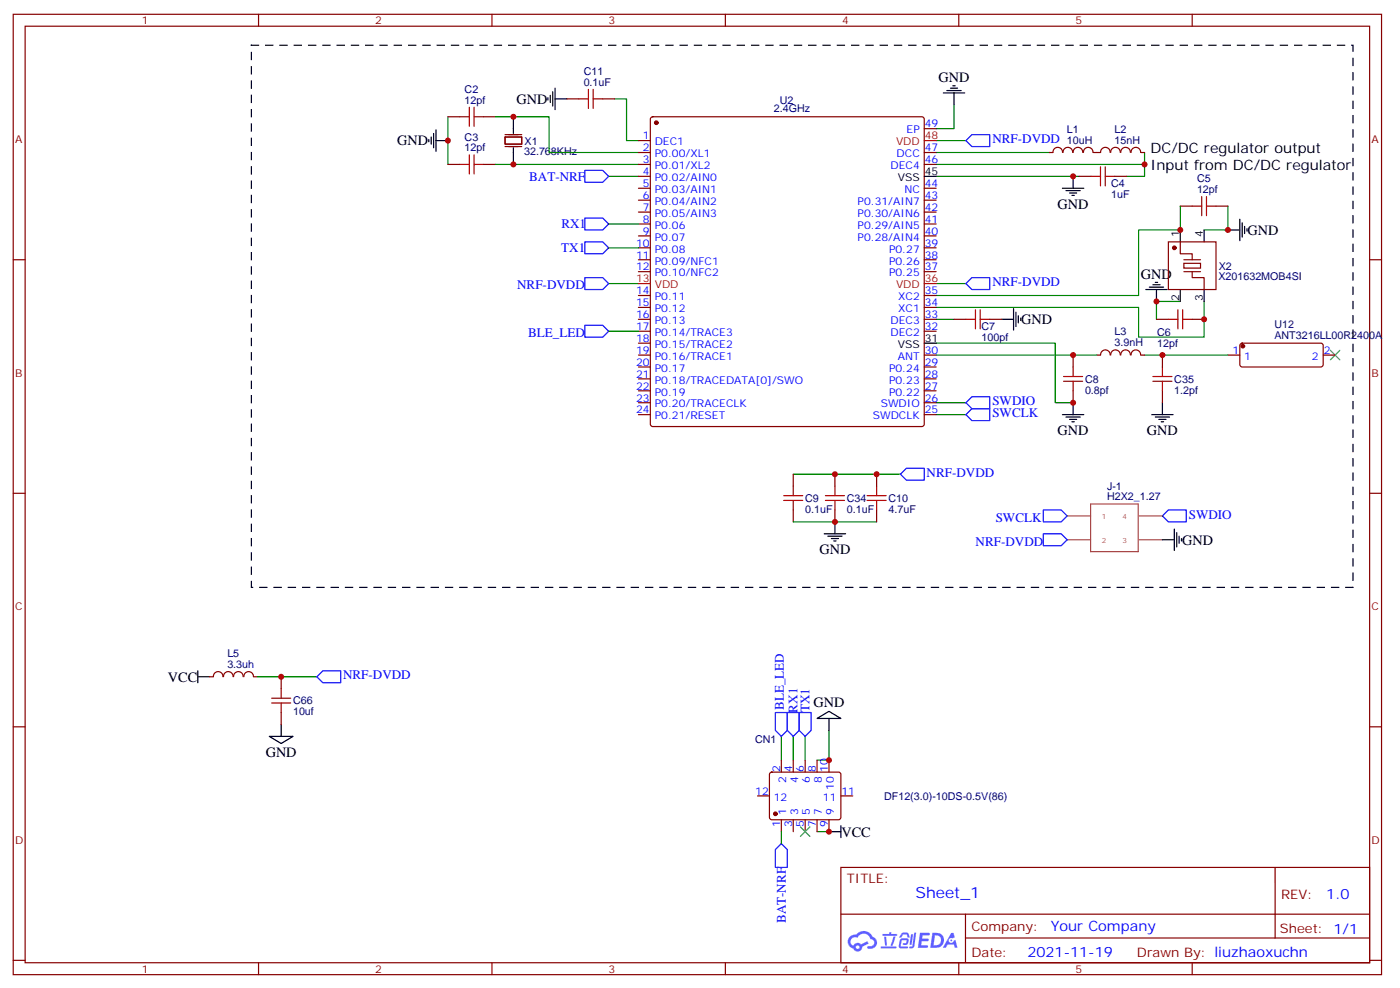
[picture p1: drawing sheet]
<svg xmlns="http://www.w3.org/2000/svg" width="415mm" height="293mm" viewBox="0 0 415 293" stroke-linecap="round" stroke-linejoin="round" font-family="sans-serif">
<g fill="none" stroke="#870000" stroke-width=".35">
<path d="M3.9 4.2h405.4v284.4h-405.4zM7.4 7.8h398.3v277.2h-398.3zM76.6 4.2v3.6M145.7 4.2v3.6M214.9 4.2v3.6M284 4.2v3.6M353.2 4.2v3.6M3.9 76.9h3.5M405.7 76.9h3.6M3.9 146h3.5M405.7 146h3.6M3.9 215.2h3.5"/>
<path d="M405.7 215.2h3.6M249.1 256.8h156.6v28.2h-156.6zM377.7 256.8v20.9M249.1 270.7h156.5M286 277.7h119.6M286 270.7v14.1M3.9 284.3h3.5M76.6 285v3.6M145.7 285v3.6M214.9 285v3.6M284 285v3.6M353.2 285v3.6"/>
<path d="M405.7 284.3h3.6"/>
</g>
<g fill="#5487ff">
<path d="M272.5 276.2h2.6l.3 .2-.1 .5-2 .1-.1 .9h1.6l.4 .4-.4 .4h-1.7l-.2 1.2h1.8l.2 .3-.2 .4h-2.8z"/>
<path d="M281.8 276.2h.7l.3 1.3-.6 .4a.74 .74 0 0 0-1.1 .3 .74 .74 0 0 0 .5 1 .74 .74 0 0 0 .9-.7l.5-.2 .6 2.3h-.8l-.2-.9h-1.9l-.5 .9h-.9z"/>
<path d="M269.9 276.6h.6l-.4 2.9a.31 .31 0 0 1-.4 .3 .31 .31 0 0 1-.2-.3z"/>
<path d="M270.8 276.1h.6l-.5 4a.89 .89 0 0 1-.7 .7 .89 .89 0 0 1-.9-.3l1-.5z"/>
<path d="M267.1 276.3l.7-.2 1.1 .1 .6 1.3-.6 .1-.4-.9-1 .1a.95 .95 0 0 1-1 .8l-.1-.2z"/>
<path d="M266.8 278l1.8-.2a1.04 1.04 0 0 1 .6 1.1 1.04 1.04 0 0 1-.9 .9h-.6a.29 .29 0 0 1-.3-.3 .29 .29 0 0 1 .3-.3h.7l.2-.8h-1.5l-.3 1.8h1.9a.29 .29 0 0 1 .3 .3 .29 .29 0 0 1-.3 .3h-2l-.4-.3 .2-2.1z"/>
<path d="M260.9 280.2h4.4a.3 .3 0 0 1 .3 .3 .3 .3 0 0 1-.3 .3h-4.3z"/>
<path d="M264.7 277.3h.6l-.5 1.7a1.02 1.02 0 0 1-.7 1.1l-.3-.3z"/>
<path d="M261.9 277.3h.6l.3 2.4-.3 .3-.3-.2z"/>
<path d="M261.5 276.5h1.9l.2-.5h.5l-.1 .5h1.5a.29 .29 0 0 1 .3 .3 .29 .29 0 0 1-.3 .3h-3.9z"/>
<path d="M276.2 276.2l-.6 4.4h1.4a2.27 2.27 0 0 0 2.7-2.2 2.27 2.27 0 0 0-2.8-2.2zM277 277a1.5 1.5 0 0 1 1.8 1.5 1.5 1.5 0 0 1-1.9 1.4h-.3z"/>
<path d="M251.8 277.3a2.09 2.09 0 0 0 1 3.6 1.37 1.37 0 0 0 1.5 .8 1.37 1.37 0 0 0 1.1-1.4l1.9-.9-.4-.7-1.8 .9a1.4 1.4 0 0 0-2.3 .4 1.32 1.32 0 0 1-.7-1.8 1.32 1.32 0 0 1 1.9-.5 2.02 2.02 0 0 1 2.1-1.2 2.02 2.02 0 0 1 1.8 1.6 1.09 1.09 0 0 1 1 1.3 1.09 1.09 0 0 1-1.5 .7 .41 .41 0 0 0-.5 .4 .41 .41 0 0 0 .4 .4 1.89 1.89 0 0 0 2.4-1.1 1.89 1.89 0 0 0-1.2-2.5 2.98 2.98 0 0 0-5-.6l-1 .2zM253.5 280.5a.55 .55 0 0 1 1.1 0 .55 .55 0 0 1-1.1 0z"/>
<circle cx="281.8" cy="278.4" r=".28"/>
</g>
<g fill="none" stroke="#008700" stroke-width=".35">
<path d="M132.7 34.6v14.1M146.8 34.6h15.9v10.6h26.4M182.1 29.3h3.5v12.3h3.5M282.6 31v7.1h-5.3M146.8 48.7h42.3M180.3 52.2h8.8M277.3 52.2h42.4M277.3 45.2h33.5M277.3 41.6h8.8M339.1 48.7v3.5h-5.3M339.1 45.2v3.5h-61.8M180.3 66.3h8.8"/>
<path d="M180.3 73.4h8.8M349.6 61v7.1h-12.3v19.4h-60M363.7 61v7.1h-7M180.3 84h8.8M180.3 98.1h8.8M277.3 84h8.8M277.3 94.5h5.3M349.6 89.3h-7v5.2M356.7 89.3v10.5h-19.4v-8.8h-60M277.3 101.6h35.3v17.6h5.3M277.3 105.1h47.6M277.3 119.2h8.8"/>
<path d="M339.1 105.1h24.6M277.3 122.8h8.8M235 154.5h24.7M235 140.4h31.7M76.2 200.4h17.7M231.5 218v7.1M235 218v7.1M238.5 218v7.1M245.6 216.3v8.8h-3.6M231.5 246.2v3.6M242 246.2h3.6"/>
</g>
<g fill="none" stroke="#000" stroke-width=".35">
<path d="M128.4 39.5v4.2M129.2 38.5v6.3M152.1 34.6v4.9M162.3 28.9v.7M163 28.2v2.1M163.7 27.2v4.2M164.4 29.3h3.6M164.4 26.1v6.4M279.4 27.5h6.4M280.5 26.8h4.2M281.6 26.1h2.1M282.3 25.4h.7"/>
<path d="M282.6 27.5v3.5M127 41.3v.7M127.7 40.6v2.1M129.2 41.6h3.5M152.1 43.7v5M273.8 52.2h3.5M314.7 55.7h6.4M315.8 56.4h4.2M316.8 57.2h2.1M317.5 57.9h.7M317.9 52.2v3.5M349.6 68.1v3.5"/>
<path d="M356.7 68.1v3.5M363.7 68.1h3.6M367.3 64.9v6.4M368 66v4.2M368.7 67v2.1M369.4 67.7v.7M296.7 94.5h3.5M300.2 91.4v6.3M301 92.4v4.3M301.7 93.5v2.1M302.4 94.2v.7M339.4 85.7h6.4"/>
<path d="M340.5 85h4.2M341.5 84.3h2.1M342.2 83.6h.7M342.6 85.7v3.6M349.6 85.7v3.6M356.7 85.7v3.6M273.8 101.6h3.5M317.9 119.2v3.6M344.3 119.2v3.6M314.7 122.8h6.4M315.8 123.5h4.2M316.8 124.2h2.1"/>
<path d="M317.5 124.9h.7M341.2 122.8h6.3M342.2 123.5h4.3M343.3 124.2h2.1M344 124.9h.7M244.2 158h6.3M245.2 158.8h4.2M246.3 159.5h2.1M247.3 154.5v3.5M344.3 159.8h3.6M347.9 156.6v6.4M348.6 157.7v4.2"/>
<path d="M349.3 158.8v2.1M350 159.5v.7M247 160.2h.7M58.6 198.6v3.5M58.6 200.4h3.5M79.8 218h7l-3.5 2.1zM83.3 214.5v3.5M242 212.7l3.6-2.1 3.5 2.1zM245.6 212.7v3.6M245.6 246.2h3.5M249.1 244.5v3.5"/>
</g>
<g fill="none" stroke="#00f" stroke-width=".35">
<path d="M173.2 50.4h5.3l1.8 1.8-1.8 1.8h-5.3zM286.1 41.6l1.8-1.7h5.3v3.5h-5.3zM173.2 64.6h5.3l1.8 1.7-1.8 1.8h-5.3zM173.2 71.6h5.3l1.8 1.8-1.8 1.7h-5.3zM173.2 82.2h5.3l1.8 1.8-1.8 1.7h-5.3zM173.2 96.3h5.3l1.8 1.8-1.8 1.7h-5.3zM286.1 84l1.8-1.8h5.3v3.5h-5.3zM286.1 119.2l1.8-1.7h5.3v3.5h-5.3zM286.1 122.8l1.8-1.8h5.3v3.5h-5.3zM266.7 140.4l1.8-1.8h5.3v3.6h-5.3zM309.1 151h5.3l1.7 1.8-1.7 1.7h-5.3zM309.1 158h5.3l1.7 1.8-1.7 1.8h-5.3z"/>
<path d="M344.3 152.8l1.8-1.8h5.3v3.5h-5.3zM93.9 200.4l1.7-1.8h5.3v3.5h-5.3zM229.7 211h3.5v5.3l-1.7 1.7-1.8-1.7zM233.2 211h3.5v5.3l-1.7 1.7-1.8-1.7zM236.7 211h3.6v5.3l-1.8 1.7-1.8-1.7zM231.5 249.8l1.7 1.7v5.3h-3.5v-5.3z"/>
</g>
<g fill="none" stroke="#870000" stroke-width=".35">
<path d="M132.7 34.6h3.5M143.3 34.6h3.5M149.6 39.9h5M168 29.3h3.5M178.5 29.3h3.6M192.9 34.8l.5-.2h79.7l.5 .2 .2 .5v90.3l-.2 .5-.5 .2h-79.7l-.5-.2-.2-.5v-90.3zM273.8 38.1h3.5M132.7 48.7h3.5M143.3 48.7h3.5M149.6 40.6h5v2.1h-5zM149.6 43.4h5M189.1 52.2h3.6"/>
<path d="M189.1 45.2h3.6M189.1 48.7h3.6M189.1 41.6h3.6M189.1 55.7h3.6M189.1 59.3h3.6M273.8 45.2h3.5M273.8 48.7h3.5M273.8 55.7h3.5M273.8 59.3h3.5M310.8 45.2h1.1M311.9 45.1a1.41 1.41 0 0 1 1.4-1.5 1.41 1.41 0 0 1 1.4 1.5M314.9 45.1a1.41 1.41 0 0 1 1.4-1.5 1.41 1.41 0 0 1 1.4 1.5"/>
<path d="M317.9 45.1a1.41 1.41 0 0 1 1.4-1.5 1.41 1.41 0 0 1 1.4 1.5M319.7 52.2h3.5M321 45.1a1.41 1.41 0 0 1 1.4-1.5 1.41 1.41 0 0 1 1.4 1.5M323.9 45.2h2.1M326 45.1a1.41 1.41 0 0 1 1.4-1.5 1.41 1.41 0 0 1 1.5 1.5M329 45.1a1.41 1.41 0 0 1 1.4-1.5 1.41 1.41 0 0 1 1.4 1.5M330.2 52.2h3.6M332 45.1a1.41 1.41 0 0 1 1.4-1.5 1.41 1.41 0 0 1 1.4 1.5M335.1 45.1a1.41 1.41 0 0 1 1.4-1.5 1.41 1.41 0 0 1 1.4 1.5M338 45.2h1.1M189.1 62.8h3.6M189.1 66.3h3.6"/>
<path d="M189.1 69.8h3.6M189.1 73.4h3.6M189.1 76.9h3.6M273.8 62.8h3.5M273.8 66.3h3.5M273.8 69.8h3.5M273.8 73.4h3.5M273.8 76.9h3.5M346.1 71.6h14.1v14.1h-14.1zM349.6 71.6v3.5h3.6v1.8M349.6 61h3.6M350.7 78h4.9v1.4h-4.9z"/>
<path d="M360.2 61h3.5M189.1 94.5h3.6M189.1 80.4h3.6M189.1 87.5h3.6M189.1 91h3.6M189.1 98.1h3.6M273.8 94.5h3.5M273.8 80.4h3.5M273.8 87.5h3.5M273.8 91h3.5M273.8 98.1h3.5M282.6 94.5h3.5"/>
<path d="M293.2 94.5h3.5M342.6 94.5h3.5M353.2 80.4v1.8h3.5v3.5M353.2 94.5h3.5M189.1 105.1h3.6M189.1 101.6h3.6M189.1 108.7h3.6M189.1 112.2h3.6M189.1 115.7h3.6M189.1 119.2h3.6M273.8 105.1h3.5M273.8 108.7h3.5"/>
<path d="M273.8 112.2h3.5M273.8 115.7h3.5M273.8 119.2h3.5M317.9 105.1v3.6M317.9 115.7v3.5M324.9 105.1h1.1M326 105.1a1.41 1.41 0 0 1 1.4-1.5 1.41 1.41 0 0 1 1.5 1.5M329 105.1a1.41 1.41 0 0 1 1.4-1.5 1.41 1.41 0 0 1 1.4 1.5M332 105.1a1.41 1.41 0 0 1 1.4-1.5 1.41 1.41 0 0 1 1.4 1.5M335.1 105.1a1.41 1.41 0 0 1 1.4-1.5 1.41 1.41 0 0 1 1.4 1.5M338 105.1h1.1M344.3 105.1v3.6"/>
<path d="M344.3 115.7v3.5M363.7 105.1h3.6M367.5 101.8l.5-.2 23.5 .1 .5 .6-.1 5.9-.6 .5-23.6-.1-.4-.7v-5.6zM392 105.1h3.5M189.1 122.8h3.6M273.8 122.8h3.5M235 140.4v3.5M235 151v3.5M247.3 140.4v3.5M247.3 151v3.5M259.7 140.4v3.5M259.7 151v3.5"/>
<path d="M62.1 200.4h1.1M63.2 200.4a1.41 1.41 0 0 1 1.4-1.6 1.41 1.41 0 0 1 1.4 1.6M66.2 200.4a1.41 1.41 0 0 1 1.4-1.6 1.41 1.41 0 0 1 1.4 1.6M69.2 200.4a1.41 1.41 0 0 1 1.4-1.6 1.41 1.41 0 0 1 1.4 1.6M72.2 200.4a1.41 1.41 0 0 1 1.5-1.6 1.41 1.41 0 0 1 1.4 1.6M75.2 200.4h1M83.3 200.4v3.5M83.3 211v3.5M224.4 235.7h3.5M228.2 228.8l.4-.2 20.1 .1 .4 .6-.1 13-.6 .4-20-.1-.5-.6v-12.7zM231.5 225.1v3.5M235 225.1v3.5"/>
<path d="M238.5 225.1v3.5M242 225.1v3.5M245.6 225.1v3.5M249.1 235.7h3.5M231.5 242.7v3.5M235 242.7v3.5M238.5 242.7v3.5M242 242.7v3.5M245.6 242.7v3.5"/>
</g>
<g fill="#870000" stroke="#870000" stroke-width=".35">
<circle cx="229.7" cy="240.9" r=".53"/>
<circle cx="368.2" cy="102.5" r=".53"/>
<circle cx="347.9" cy="73.4" r=".53"/>
<circle cx="194.4" cy="36.3" r=".53"/>
</g>
<path d="M394.1 103.7l2.8 2.8M396.9 103.7l-2.8 2.8M237.1 244.8l2.8 2.9M239.9 244.8l-2.8 2.9" fill="none" stroke="#3c3" stroke-width=".35"/>
<g fill="none" stroke="#a10000" stroke-width=".35">
<path d="M136.2 34.6h2.8M139 31.8v5.6M140.4 31.8v5.6M140.4 34.6h2.9M171.5 29.3h2.8M174.3 26.5v5.6M175.7 29.3h2.8M175.7 26.5v5.6M136.2 48.7h2.8M139 45.9v5.6M140.4 48.7h2.9M140.4 45.9v5.6"/>
<path d="M323.2 52.2h2.8M326 49.4v5.6M327.4 52.2h2.8M327.4 49.4v5.6M356 58.2v5.7M357.4 58.2v5.7M353.2 61h2.8M357.4 61h2.8M286.1 94.5h2.9M289 91.7v5.7M290.4 94.5h2.8M290.4 91.7v5.7"/>
<path d="M346.1 94.5h2.8M348.9 91.7v5.7M350.3 94.5h2.9M350.3 91.7v5.7M315.1 112.9h5.6M315.1 111.5h5.6M317.9 108.7v2.8M317.9 112.9v2.8M341.5 112.9h5.7M341.5 111.5h5.7M344.3 108.7v2.8M344.3 112.9v2.8"/>
<path d="M232.2 148.2h5.6M232.2 146.8h5.6M235 143.9v2.9M235 148.2v2.8M244.5 148.2h5.7M244.5 146.8h5.7M247.3 143.9v2.9M247.3 148.2v2.8M256.9 148.2h5.6M256.9 146.8h5.6M259.7 143.9v2.9M259.7 148.2v2.8"/>
<path d="M80.5 208.1h5.6M80.5 206.7h5.6M83.3 203.9v2.8M83.3 208.1v2.9"/>
</g>
<path d="M316.1 152.8h7M316.1 159.8h7M323.1 149.2h14.1v14.1h-14.1zM337.4 152.8h6.9M337.4 159.8h6.9" fill="none" stroke="#a64a4a" stroke-width=".35"/>
<path d="M74.5 13.4h326.3v160.5h-326.3z" fill="none" stroke="#000" stroke-width=".35" stroke-dasharray="2.1 2.1"/>
<path d="M350.7 76.9h4.9M350.7 80.4h4.9" fill="none" stroke="#871200" stroke-width=".35"/>
<path d="M273.8 41.6h3.5M189.1 84h3.6M273.8 84h3.5" fill="none" stroke="#f00" stroke-width=".35"/>
<g fill="#c00">
<circle cx="245.6" cy="246.2" r=".88"/>
<circle cx="245.6" cy="225.1" r=".88"/>
<circle cx="344.3" cy="105.1" r=".88"/>
<circle cx="247.3" cy="140.4" r=".88"/>
<circle cx="247.3" cy="154.5" r=".88"/>
<circle cx="259.7" cy="140.4" r=".88"/>
<circle cx="349.6" cy="68.1" r=".88"/>
<circle cx="356.7" cy="94.5" r=".88"/>
<circle cx="152.1" cy="34.6" r=".88"/>
<circle cx="152.1" cy="48.7" r=".88"/>
<circle cx="342.6" cy="89.3" r=".88"/>
<circle cx="317.9" cy="119.2" r=".88"/>
<circle cx="317.9" cy="105.1" r=".88"/>
<circle cx="363.7" cy="68.1" r=".88"/>
<circle cx="339.1" cy="48.7" r=".88"/>
<circle cx="317.9" cy="52.2" r=".88"/>
<circle cx="132.7" cy="41.6" r=".88"/>
<circle cx="83.3" cy="200.4" r=".88"/>
</g>
<text font-size="4.6" fill="#00f" x="271.2" y="265.8">Sheet_1</text>
<g font-size="4.2">
<text x="278" y="24.3">GND</text>
<text x="153" y="30.7">GND</text>
<text x="117.7" y="43">GND</text>
<text x="340.8" y="45.2">DC/DC regulator output</text>
<text x="340.8" y="50.4">Input from DC/DC regulator</text>
<text x="313.3" y="61.8">GND</text>
<text x="369.6" y="69.5">GND</text>
<text x="338" y="82.6">GND</text>
<text x="302.5" y="96">GND</text>
<text x="313.3" y="128.9">GND</text>
<text x="339.8" y="128.9">GND</text>
<text x="350.2" y="161.2">GND</text>
<text x="242.7" y="164.1">GND</text>
<text x="49.7" y="201.8">VCC</text>
<text x="241" y="209.4">GND</text>
<text x="78.7" y="224.1">GND</text>
<text x="249.3" y="247.7">VCC</text>
</g>
<g font-size="4.2" fill="#00f">
<text x="392.9" y="266.1">1.0</text>
<text x="311.3" y="275.6">Your Company</text>
<text x="304.3" y="283.4">2021-11-19</text>
</g>
<g font-size="3.9" fill="#00f">
<text x="294" y="42.4">NRF-DVDD</text>
<text x="156.8" y="53.5">BAT-NRF</text>
<text x="166.3" y="67.6">RX1</text>
<text x="166.3" y="74.6">TX1</text>
<text x="153.2" y="85.7">NRF-DVDD</text>
<text x="294" y="84.7">NRF-DVDD</text>
<text x="156.4" y="99.9">BLE_LED</text>
<text x="294" y="120">SWDIO</text>
<text x="294" y="123.5">SWCLK</text>
<text x="274.5" y="141.3">NRF-DVDD</text>
<text x="295" y="154.6">SWCLK</text>
<text x="352.2" y="153.7">SWDIO</text>
<text x="289" y="161.5">NRF-DVDD</text>
<text x="101.6" y="201.2">NRF-DVDD</text>
<text x="232.2" y="210.3" transform="rotate(-90 232.2 210.3)">BLE_LED</text>
<text x="236.3" y="211" transform="rotate(-90 236.3 211)">RX1</text>
<text x="239.8" y="210.9" transform="rotate(-90 239.8 210.9)">TX1</text>
<text x="232.8" y="273.3" transform="rotate(-90 232.8 273.3)">BAT-NRF</text>
</g>
<g font-size="3.9" fill="#800">
<text x="250.9" y="261.4">TITLE:</text>
<text x="379.5" y="266.1">REV:</text>
<text x="287.8" y="275.6">Company:</text>
<text x="379.1" y="276.2">Sheet: 1/1</text>
<text x="287.8" y="283.3">Date:</text>
<text x="336.8" y="283.4">Drawn By: liuzhaoxuchn</text>
</g>
<g font-size="3.2" fill="#800">
<text x="42" y="7.2">1</text>
<text x="111.2" y="7.2">2</text>
<text x="180.3" y="7.2">3</text>
<text x="249.4" y="7.2">4</text>
<text x="318.6" y="7.2">5</text>
<text x="4.4" y="42.3">A</text>
<text x="406.3" y="42.3">A</text>
<text x="4.4" y="111.5">B</text>
<text x="406.3" y="111.5">B</text>
<text x="4.4" y="180.6">C</text>
<text x="406.3" y="180.6">C</text>
<text x="4.4" y="249.8">D</text>
<text x="406.3" y="249.8">D</text>
<text x="42" y="288">1</text>
<text x="111.2" y="288">2</text>
<text x="180.3" y="288">3</text>
<text x="249.4" y="288">4</text>
<text x="318.6" y="288">5</text>
</g>
<g font-size="3.2" fill="#000080">
<text x="172.9" y="22.2">C11</text>
<text x="137.6" y="27.5">C2</text>
<text x="172.9" y="25.4">0.1uF</text>
<text x="137.6" y="30.7">12pf</text>
<text x="229.2" y="33.2">2.4GHz</text>
<text x="231" y="30.7">U2</text>
<text x="137.6" y="41.6">C3</text>
<text x="316.1" y="39.4">L1</text>
<text x="330.2" y="39.4">L2</text>
<text x="137.6" y="44.8">12pf</text>
<text x="155.3" y="45.9">32.768KHz</text>
<text x="155.4" y="42.8">X1</text>
<text x="316.1" y="42.6">10uH</text>
<text x="330.2" y="42.6">15nH</text>
<text x="354.6" y="54">C5</text>
<text x="329.2" y="58.6">1uF</text>
<text x="329.2" y="55.4">C4</text>
<text x="354.6" y="57.2">12pf</text>
<text x="360.9" y="83">X201632MOB4SI</text>
<text x="361.1" y="79.8">X2</text>
<text x="290.8" y="101">100pf</text>
<text x="290.8" y="97.8">C7</text>
<text x="330.2" y="99.3">L3</text>
<text x="342.8" y="99.5">C6</text>
<text x="377.5" y="100.4">ANT3216LL00R2400A</text>
<text x="377.5" y="97.2">U12</text>
<text x="330.2" y="102.5">3.9nH</text>
<text x="342.8" y="102.7">12pf</text>
<text x="321.4" y="113.3">C8</text>
<text x="347.9" y="113.3">C35</text>
<text x="321.4" y="116.5">0.8pf</text>
<text x="347.9" y="116.5">1.2pf</text>
<text x="238.5" y="148.6">C9</text>
<text x="250.9" y="148.6">C34</text>
<text x="263.2" y="148.6">C10</text>
<text x="327.9" y="148.2">H2X2_1.27</text>
<text x="327.9" y="145">J-1</text>
<text x="238.5" y="151.8">0.1uF</text>
<text x="250.9" y="151.8">0.1uF</text>
<text x="263.2" y="151.8">4.7uF</text>
<text x="67.3" y="197.8">3.3uh</text>
<text x="67.3" y="194.6">L5</text>
<text x="86.8" y="208.6">C66</text>
<text x="86.8" y="211.8">10uf</text>
<text x="223.7" y="220.1">CN1</text>
<text x="261.9" y="236.8">DF12(3.0)-10DS-0.5V(86)</text>
</g>
<g font-size="3.2" fill="#00f">
<text x="190.5" y="41.3">1</text>
<text x="268.6" y="39.5">EP</text>
<text x="274" y="37.7">49</text>
<text x="190.5" y="44.8">2</text>
<text x="194" y="43">DEC1</text>
<text x="194" y="46.6">P0.00/XL1</text>
<text x="265.6" y="46.6">DCC</text>
<text x="274" y="44.8">47</text>
<text x="190.5" y="48.3">3</text>
<text x="190.5" y="51.9">4</text>
<text x="194" y="50.1">P0.01/XL2</text>
<text x="194" y="53.6">P0.02/AIN0</text>
<text x="263.8" y="50.1">DEC4</text>
<text x="274" y="48.3">46</text>
<text x="190.5" y="55.4">5</text>
<text x="190.5" y="58.9">6</text>
<text x="194" y="57.2">P0.03/AIN1</text>
<text x="267.9" y="57.2">NC</text>
<text x="274" y="58.9">43</text>
<text x="274" y="55.4">44</text>
<text x="190.5" y="62.4">7</text>
<text x="190.5" y="66">8</text>
<text x="194" y="60.7">P0.04/AIN2</text>
<text x="194" y="64.2">P0.05/AIN3</text>
<text x="254" y="64.2">P0.30/AIN6</text>
<text x="254" y="60.7">P0.31/AIN7</text>
<text x="274" y="66">41</text>
<text x="274" y="62.4">42</text>
<text x="190.5" y="69.5">9</text>
<text x="194" y="67.7">P0.06</text>
<text x="194" y="71.3">P0.07</text>
<text x="254" y="71.3">P0.28/AIN4</text>
<text x="254" y="67.7">P0.29/AIN5</text>
<text x="274" y="69.5">40</text>
<text x="188.4" y="73">10</text>
<text x="188.4" y="76.6">11</text>
<text x="194" y="74.8">P0.08</text>
<text x="263.4" y="74.8">P0.27</text>
<text x="274" y="76.6">38</text>
<text x="274" y="73">39</text>
<text x="188.4" y="80.1">12</text>
<text x="194" y="78.3">P0.09/NFC1</text>
<text x="194" y="81.8">P0.10/NFC2</text>
<text x="263.4" y="81.8">P0.25</text>
<text x="263.4" y="78.3">P0.26</text>
<text x="274" y="80.1">37</text>
<text x="188.4" y="87.1">14</text>
<text x="194" y="88.9">P0.11</text>
<text x="266.1" y="88.9">XC2</text>
<text x="274" y="87.1">35</text>
<text x="188.4" y="90.7">15</text>
<text x="188.4" y="94.2">16</text>
<text x="194" y="92.4">P0.12</text>
<text x="194" y="96">P0.13</text>
<text x="263.8" y="96">DEC3</text>
<text x="266.1" y="92.4">XC1</text>
<text x="274" y="94.2">33</text>
<text x="274" y="90.7">34</text>
<text x="188.4" y="97.7">17</text>
<text x="188.4" y="101.2">18</text>
<text x="194" y="99.5">P0.14/TRACE3</text>
<text x="263.8" y="99.5">DEC2</text>
<text x="274" y="97.7">32</text>
<text x="188.4" y="104.8">19</text>
<text x="194" y="103">P0.15/TRACE2</text>
<text x="194" y="106.5">P0.16/TRACE1</text>
<text x="266" y="106.5">ANT</text>
<text x="274" y="104.8">30</text>
<text x="365.1" y="104.8">1</text>
<text x="368.6" y="106.5">1</text>
<text x="388.6" y="106.5">2</text>
<text x="392.1" y="104.8">2</text>
<text x="188.4" y="108.3">20</text>
<text x="188.4" y="111.8">21</text>
<text x="194" y="110.1">P0.17</text>
<text x="194" y="113.6">P0.18/TRACEDATA[0]/SWO</text>
<text x="263.4" y="113.6">P0.23</text>
<text x="263.4" y="110.1">P0.24</text>
<text x="274" y="111.8">28</text>
<text x="274" y="108.3">29</text>
<text x="188.4" y="115.4">22</text>
<text x="188.4" y="118.9">23</text>
<text x="194" y="117.1">P0.19</text>
<text x="263.4" y="117.1">P0.22</text>
<text x="274" y="118.9">26</text>
<text x="274" y="115.4">27</text>
<text x="188.4" y="122.4">24</text>
<text x="194" y="120.7">P0.20/TRACECLK</text>
<text x="194" y="124.2">P0.21/RESET</text>
<text x="258.6" y="124.2">SWDCLK</text>
<text x="260.9" y="120.7">SWDIO</text>
<text x="274" y="122.4">25</text>
<text x="231.1" y="228.4" transform="rotate(-90 231.1 228.4)">2</text>
<text x="232.9" y="231.9" transform="rotate(-90 232.9 231.9)">2</text>
<text x="234.6" y="228.4" transform="rotate(-90 234.6 228.4)">4</text>
<text x="236.4" y="231.9" transform="rotate(-90 236.4 231.9)">4</text>
<text x="238.2" y="228.4" transform="rotate(-90 238.2 228.4)">6</text>
<text x="239.9" y="231.9" transform="rotate(-90 239.9 231.9)">6</text>
<text x="241.7" y="228.4" transform="rotate(-90 241.7 228.4)">8</text>
<text x="243.5" y="231.9" transform="rotate(-90 243.5 231.9)">8</text>
<text x="245.2" y="228.4" transform="rotate(-90 245.2 228.4)">10</text>
<text x="247" y="233.9" transform="rotate(-90 247 233.9)">10</text>
<text x="223.7" y="235.3">12</text>
<text x="229.2" y="237.1">12</text>
<text x="243.8" y="237.1">11</text>
<text x="249.3" y="235.3">11</text>
<text x="231.1" y="244.9" transform="rotate(-90 231.1 244.9)">1</text>
<text x="232.9" y="241.4" transform="rotate(-90 232.9 241.4)">1</text>
<text x="234.6" y="244.9" transform="rotate(-90 234.6 244.9)">3</text>
<text x="236.4" y="241.4" transform="rotate(-90 236.4 241.4)">3</text>
<text x="238.2" y="244.9" transform="rotate(-90 238.2 244.9)">5</text>
<text x="239.9" y="241.4" transform="rotate(-90 239.9 241.4)">5</text>
<text x="241.7" y="244.9" transform="rotate(-90 241.7 244.9)">7</text>
<text x="243.5" y="241.4" transform="rotate(-90 243.5 241.4)">7</text>
<text x="245.2" y="244.9" transform="rotate(-90 245.2 244.9)">9</text>
<text x="247" y="241.4" transform="rotate(-90 247 241.4)">9</text>
</g>
<g font-size="3.2" fill="#f00">
<text x="274" y="41.3">48</text>
<text x="265.4" y="43">VDD</text>
<text x="188.4" y="83.6">13</text>
<text x="274" y="83.6">36</text>
<text x="194" y="85.4">VDD</text>
<text x="265.4" y="85.4">VDD</text>
</g>
<g font-size="3.2">
<text x="266" y="53.6">VSS</text>
<text x="274" y="51.9">45</text>
<text x="349.3" y="70.2" transform="rotate(-90 349.3 70.2)">1</text>
<text x="356.3" y="70.2" transform="rotate(-90 356.3 70.2)">4</text>
<text x="349.3" y="89.2" transform="rotate(-90 349.3 89.2)">2</text>
<text x="356.3" y="89.2" transform="rotate(-90 356.3 89.2)">3</text>
<text x="274" y="101.2">31</text>
<text x="266" y="103">VSS</text>
</g>
<g font-size="2.1" fill="#a54b4b">
<text x="326.4" y="153.8">1</text>
<text x="332.5" y="153.8">4</text>
<text x="326.4" y="160.8">2</text>
<text x="332.5" y="160.8">3</text>
</g>
</svg>
